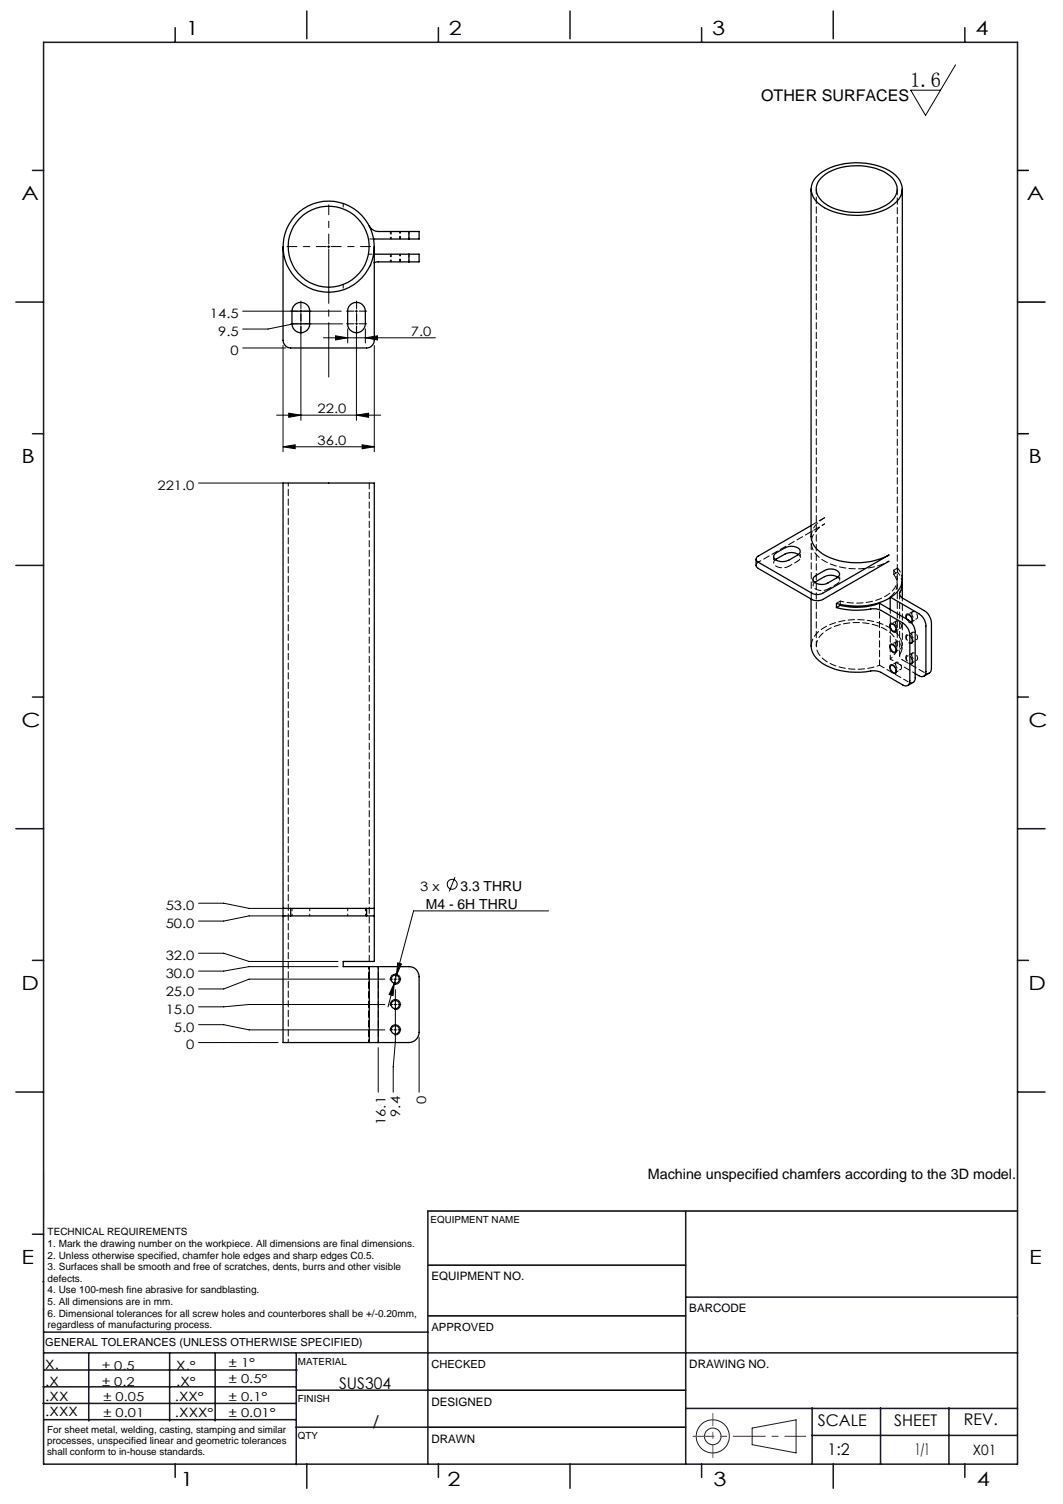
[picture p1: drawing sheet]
<svg xmlns="http://www.w3.org/2000/svg" width="210mm" height="297mm" viewBox="0 0 210 297" stroke-linecap="round" stroke-linejoin="round" font-family="sans-serif">
<g fill="none" stroke="#000" stroke-width=".2">
<path d="M188.8 12.8l-6 10-2.9-5h5.9M64.7 48.7h.5M64.9 48.5v.5M47.9 61.5h19.5M47.9 68.7h8.5M55.9 68.2v21M59.4 64.4v18.6M59.4 61.2v.5M63.9 66.7h22.1M66.3 66.3l2.4 .4-2.4 .4zM67.7 64h-9.7l-5 1h-5.1M68.7 64.9v2.8"/>
<path d="M70.2 61.5h.5M70.4 64.4v18.6M70.4 61.2v.5M72.2 66.7l2.4-.4v.8zM72.2 64.9v2.8M73.9 68.2v21M39.2 95.4h16.7M54.6 82h20.6M55.9 88.2l2.4-.4v.8zM55.9 88.2h18M57 81.6l2.4 .4-2.4 .4zM70.4 82l2.4-.4v.8z"/>
<path d="M71.5 87.8l2.4 .4-2.4 .4zM175.9 123.1a1.17 1.17 0 0 1 1.1 1.7 1.15 1.15 0 0 1-1.1-1.7zM175.9 127.2a1.13 1.13 0 0 1 1.1 1.7 1.06 1.06 0 0 1-1.3-1.3zM175.9 131.3a1.13 1.13 0 0 1 1.1 1.7 1.11 1.11 0 0 1-1.1-.5 1.11 1.11 0 0 1 0-1.2zM179 122.2l-.1-.5 .2-.4a1.12 1.12 0 0 1 1 .5 1.12 1.12 0 0 1 0 1.2M39.2 178.4h5l5 1h7.2M89.9 173.2l-1.1 2.8M108.4 179.9h-26.7l-3.8 14.3M39.2 188.2h5l5 1.7h17.6M56.4 180.9h-7.2l-5 1h-5M66.8 190.9h-17.6l-5 .9h-5M76 193.4h-26.8l-5 1.9h-5"/>
<path d="M76 198.4h-26.8l-5 .4h-5M77.1 193.6a1.01 1.01 0 0 1 .9-1.2 1.01 1.01 0 0 1 1.1 1 1.01 1.01 0 0 1-1.2 .9M77.1 198.6a1.01 1.01 0 0 1 .9-1.2 1.01 1.01 0 0 1 1.1 1 1.01 1.01 0 0 1-1.2 1M77.9 193.4h.5M77.9 198.4h.5M77.9 194.2l-.3 2.4-.7-.2zM77.9 194.2l-1.2 4.6M78.1 193.1v.5M78.1 195.4v10.3l-.4 5v5M78.6 190.1l.7 .3-1 2.2zM39.2 202.3h5l5 1.1h26.8M39.2 205.9h15.7"/>
<path d="M74.7 206.9v8.8M77.1 203.6a1 1 0 0 1 .9-1.2 1 1 0 0 1 1.1 1 1 1 0 0 1-1.2 .9M77.9 203.4h.5M82.8 204.9v10.8"/>
<circle cx="89.3" cy="174.6" r=".99"/>
</g>
<path d="M180 123a1.16 1.16 0 0 1-1-.8" fill="none" stroke="#000" stroke-width=".2" stroke-dasharray="1.3 .6" stroke-dashoffset=".7" stroke-linecap="butt"/>
<path d="M180.3 126.6l-.1 .4a1.13 1.13 0 0 1-1.1-1.6 1.09 1.09 0 0 1 1.2 1.2M180.3 130.7l-.1 .4a1.13 1.13 0 0 1-1.1-1.7 1.09 1.09 0 0 1 1.2 1.3" fill="none" stroke="#000" stroke-width=".2" stroke-dasharray="1.3 .6" stroke-linecap="butt"/>
<g fill="none" stroke="#191924" stroke-width=".2">
<path d="M8.6 231.2v9.4M148.6 282l8.7-1.6v6.5l-8.7-1.6z"/>
<circle cx="140.8" cy="283.7" r="3.3"/>
<circle cx="140.8" cy="283.7" r="1.64"/>
</g>
<g fill="none" stroke="#000" stroke-width=".2" stroke-dasharray="15.2 1.3 1.3 1.3">
<path d="M58.9 61.4h-1.5M58.9 63.9h-1.5M59.4 61.9v1.5M59.4 60.9v-1.5M59.4 63.9v.3M59.4 63.9h.3M59.4 63.9v-.2M59.4 63.9h-.2M59.4 64.4v1.5M59.4 63.4v-1.5M59.9 61.4h1.5M59.9 63.9h1.5"/>
<path d="M69.9 61.4h-1.5M69.9 63.9h-1.5M70.4 61.9v1.5M70.4 60.9v-1.5M70.4 63.9v.3M70.4 63.9h.3M70.4 63.9v-.2M70.4 63.9h-.2M70.4 64.4v1.5M70.4 63.4v-1.5M70.9 61.4h1.5M70.9 63.9h1.5"/>
<path d="M77.6 193.4h-.6M77.6 198.4h-.6M78.1 192.9v-.6M78.1 193.9v.5M78.1 197.9v-.6M78.1 198.9v.5M78.6 193.4h.6M78.6 198.4h.6M77.6 203.4h-.6M78.1 202.9v-.6M78.1 203.9v.5M78.6 203.4h.6"/>
</g>
<g fill="none" stroke="#000" stroke-width=".2" stroke-dasharray="1.3 .6" stroke-dashoffset=".8">
<path d="M77.1 50.2v1.5M77.1 45.7v1.5M77.3 50.2v1.5M77.3 45.7v1.5M78.9 51.7v-1.5M78.9 47.2v-1.5M79.1 51.7v-1.5M79.1 47.2v-1.5M80.8 45.7v1.5M80.8 50.2v1.5M157.7 109.5a.73 .73 0 0 1 .4 .7 .73 .73 0 0 1-.5 .6M165.5 114a.73 .73 0 0 1 .4 .7 .73 .73 0 0 1-.5 .6"/>
<path d="M57.7 179.4v1.5M61.2 179.4v1.5M68.7 179.4v1.5M72.2 179.4v1.5M72.8 190.9v15M73 190.9v15M74.7 205.9v-15"/>
</g>
<path d="M166 119.3v-.6M175.9 117.9a3.1 3.1 0 0 0 .7-4.5M175.9 118v-.1M176 117.9h-.1M180.1 123h-.1" fill="none" stroke="#000" stroke-width=".2" stroke-dasharray="1.3 .6"/>
<path d="M64.4 48.7h-7.7M64.9 48.2v-7.8M65.4 48.7h7.8" fill="none" stroke="#000" stroke-width=".2" stroke-dasharray="15.2 1.3 1.3 1.3" stroke-dashoffset="13.3"/>
<path d="M64.9 49.2v25.3" fill="none" stroke="#000" stroke-width=".2" stroke-dasharray="15.2 1.3 1.3 1.3" stroke-dashoffset="4.5"/>
<path d="M201 33.7h2.2M201 59.7h5.4M201 85.7h2.2M84.5 239.1h116.5M84.6 259.9h50.9M84.6 249.8h50.9M84.6 274.5h50.9M84.5 281.8h51" fill="none" stroke="#000" stroke-width=".3"/>
<path d="M136.9 283.6h22.3" fill="none" stroke="#f00" stroke-width=".2" stroke-dasharray="6.3 1.3 1.3 1.3" stroke-dashoffset="2.2"/>
<path d="M140.8 287.8v-8.7" fill="none" stroke="#f00" stroke-width=".2" stroke-dasharray="6.3 1.3 1.3 1.3" stroke-dashoffset="3.9"/>
<g fill="none" stroke="#191924" stroke-width=".3">
<path d="M8.6 8.4h192.4v280.7h-192.4zM34.6 5.5v2.9M60.6 2.2v5.5M86.6 5.5v2.9M112.6 2.2v5.5M138.6 5.5v2.9M164.6 2.2v5.5M190.6 5.5v2.9M6.4 33.7h2.2M3.1 59.7h5.5M6.4 85.7h2.2M3.1 111.7h5.5"/>
<path d="M201 111.7h5.4M6.4 137.7h2.2M201 137.7h2.2M3.1 163.7h5.5M201 163.7h5.4M6.4 189.6h2.2M201 189.6h2.2M3.1 215.6h5.5M201 215.6h5.4M84.5 239.1v50M135.5 239.1v50M6.4 243.7h2.2"/>
<path d="M8.5 253.1h.1M8.6 258.5h.1M135.5 256.1h65.5M8.5 277.1h49.9M8.5 273.9h49.9M8.6 267.2h192.4M8.6 263.1h75.9M8.8 270.5h49.9M17.5 267.2v13.4M33.5 267.2v13.4M42.5 267.2v13.4M58.5 267.2v22"/>
<path d="M58.6 274.5h26M135.5 278.1h65.5M160.4 278v11.1M174 278v11.1M187.5 278v11.1M8.8 280.3h49.7M34.6 289.1v2.6M58.5 281.8h26M60.6 289.1v4.8M86.6 289.1v2.6M112.6 289.1v4.8M138.6 289.1v2.6"/>
<path d="M160.4 283.5h40.5M164.6 289.1v4.8M190.6 289.1v2.6"/>
</g>
<path d="M201 259.9h.1" fill="none" stroke="#c0c0c0" stroke-width=".2"/>
<g fill="#000">
<path d="M55.9 88.2l2.4-.4v.8zM71.5 87.8l2.4 .4-2.4 .4z"/>
<path d="M77.9 194.2l-1 2.2 .7 .2zM78.6 190.1l-.3 2.5 1-2.2zM57 81.6l2.4 .4-2.4 .4zM70.4 82l2.4-.4v.8zM66.3 66.3l2.4 .4-2.4 .4zM72.2 66.7l2.4-.4v.8z"/>
</g>
<g fill="none" stroke="#000" stroke-width=".25">
<path d="M160.2 37.4v68.7a5.3 5.3 0 0 0 3.9 4.1 14 14 0 0 0 11.5-.6l-13.1 7.6a2.39 2.39 0 0 1-2.1 0l-10.6-6.2a.64 .64 0 0 1-.4-.6 .64 .64 0 0 1 .4-.6l10.4-6M161.3 34.9a11.4 11.4 0 0 1 8.7-2.7 10.6 10.6 0 0 1 7.4 2.9 3.5 3.5 0 0 1-.8 5.2 13.3 13.3 0 0 1-12.1 1.5 5.7 5.7 0 0 1-4.2-4 3.4 3.4 0 0 1 1-2.9zM162 35.3a10.1 10.1 0 0 1 8.1-2.6 9 9 0 0 1 6.6 3 3.1 3.1 0 0 1-1 4.4 12 12 0 0 1-12.8 .1 3.2 3.2 0 0 1-.9-4.9zM178.3 37.4v77.1a4.7 4.7 0 0 1-3.1 3.9 14.5 14.5 0 0 1-10 .8v.8M55.9 48.7v18.5a1.57 1.57 0 0 0 1.5 1.5h15a1.57 1.57 0 0 0 1.5-1.5v-18.5M73 44.6a2.13 2.13 0 0 0 1.7 1.1h6.1M73.8 47.2h7M73.9 50.2h6.9M80.8 45.7h2v1.5h-2M80.8 50.2h2v1.5h-2M80.8 51.7h-6.4l-.5 .2M80.8 45.7v1.5"/>
<path d="M80.8 50.2v1.5M58.2 60.2a1.73 1.73 0 0 1 1.9-.4 1.73 1.73 0 0 1 1.1 1.7v2.5a1.75 1.75 0 0 1-1.8 1.7 1.75 1.75 0 0 1-1.7-1.7v-2.5l.2-.9zM69.2 60.2a1.75 1.75 0 0 1 1.9-.4 1.75 1.75 0 0 1 1.1 1.7v2.5a1.75 1.75 0 0 1-1.8 1.7 1.75 1.75 0 0 1-1.7-1.7v-3zM149.4 110.4v1.4l.4 .5 10.6 6.1a2.39 2.39 0 0 0 2.1 0l13.1-7.6M153.1 109.4l.2-.2a5 5 0 0 1 3.1-1.3h.4a1.08 1.08 0 0 1 1.2 1.2l-.4 .5a5 5 0 0 1-3 1.3h-.5a1.08 1.08 0 0 1-1.2-1.3zM157.7 109.5l-1.3-.4a5 5 0 0 0-3.1 1.3l-.1 .1M160.2 118.3v9.3a4.7 4.7 0 0 0 3 3.8 14.9 14.9 0 0 0 9.3 1.1l1.3 .2 4.5 2.6a.85 .85 0 0 0 1 .1 .85 .85 0 0 0 .4-1v-8.9a2.97 2.97 0 0 0-1.4-2.5l-4.2-2.5a2.98 2.98 0 0 0-2.1-.2 15 15 0 0 1-6.8-.3M160.8 113.9l.3-.2a4.7 4.7 0 0 1 3-1.3 1.63 1.63 0 0 1 1.8 1l-.3 .5-.3 .2a4.7 4.7 0 0 1-3 1.3 1.63 1.63 0 0 1-1.7-1zM165.5 114l-1.4-.4a4.8 4.8 0 0 0-3 1.3l-.1 .1M166 119.6a13.6 13.6 0 0 0 7.7-.5l5.7 3.3a2.97 2.97 0 0 1 1.4 2.4v9.3l-.2 .5-1.2 .8M166 119.3v.3M166 119.6l-.8 .4"/>
<path d="M175.9 118v2.4M176 118l5.5 3.2a2.97 2.97 0 0 1 1.4 2.4v9a.85 .85 0 0 1-.4 .9 .85 .85 0 0 1-1-.1l-.7-.4M178.2 114.9a3.8 3.8 0 0 1-.5 2.3l.1 .5 .5 .4 4.3 2.5a3.1 3.1 0 0 1 1.4 2.4v9.3l-.2 .5-1.3 .7M178.3 115.3v2.8M175.9 131.5l.1-.1a.97 .97 0 0 1 .8 1.5 1.02 1.02 0 0 1-.9-1.4zM176 123.3a.93 .93 0 0 1 .8 1.4 .93 .93 0 0 1-.8-1.4zM176 127.3a.97 .97 0 0 1 .8 1.5 .97 .97 0 0 1-.8-1.5zM179.1 122.3a.56 .56 0 0 1 .3-.9 .9 .9 0 0 1 .6 1.5M55.9 179.4h1.5M57.4 179.4v1.5M57.4 179.4h15M72.4 179.4h1.5"/>
<path d="M72.4 179.4v1.5M55.9 180.9h1.5M57.4 180.9h15M72.4 180.9h1.5M73 190.9h-5.2v-1h6.1v-94.5h-18v110.5h17.1M73 190.9h1.7M73 190.9v15M74.7 190.9h6.1a1.99 1.99 0 0 1 2 2v11a2.05 2.05 0 0 1-2 2h-6.1M74.7 190.9v15M73 205.9h1.7"/>
<circle cx="64.9" cy="48.7" r="8"/>
<circle cx="64.9" cy="48.7" r="9"/>
<circle cx="78.1" cy="193.4" r=".82"/>
<circle cx="78.1" cy="198.4" r=".82"/>
<circle cx="78.1" cy="203.4" r=".82"/>
</g>
<g fill="none" stroke="#000" stroke-width=".2" stroke-dasharray="1.3 .6" stroke-dashoffset=".6">
<path d="M72.8 50.2h1.1M56.9 95.4v110.5M152.8 109.9v1.2M157.6 110.8l-1.8 1M158.1 110.1v-1.2M160.6 114.4v1.2M165.4 115.3l-1.8 1M165.9 114.6v-1.2M176.9 124.7l1-.7M176.9 128.7l1-.6M176.9 132.8l1-.6M177.1 122.6l-1.1 .6"/>
<path d="M177.1 126.7l-1.1 .6M177.1 130.8l-1.1 .6M178.3 127.6v-9.6M180 122.8l1.1-.6M180 126.9l1.1-.6M180 131l1.1-.6M180.3 120.8l-1.1 .6M180.3 124.9l-1.1 .6M180.3 128.9l-1.1 .7M180.8 133l-4.9-2.9"/>
</g>
<path d="M160.3 103.8l2.6-1.6M178.3 130.3l4.3 2.5M72.9 189.9v-94.5" fill="none" stroke="#000" stroke-width=".2" stroke-dasharray="1.3 .6" stroke-dashoffset=".1"/>
<g fill="none" stroke="#000" stroke-width=".2" stroke-dasharray="1.3 .6" stroke-dashoffset=".5">
<path d="M67.8 40.2v1M67.8 56.2v1M73.8 47.2h-1M176.6 112.6a3.1 3.1 0 0 1-.7 4.5 11.7 11.7 0 0 1-9.9 1.6M178.2 114.9a3.7 3.7 0 0 0-.9-1.9M175.9 130.1v-9.8M176.9 123l.2-.4a.95 .95 0 0 1 .8 1.4 .98 .98 0 0 1-1-1M176.9 127.1l.2-.4a.95 .95 0 0 1 .8 1.4 .98 .98 0 0 1-1-1M176.9 131.2l.2-.4a.95 .95 0 0 1 .8 1.4 .98 .98 0 0 1-1-1M179.2 122.2l.4 .6 .4 .1M180.1 121.2l.2-.4a.95 .95 0 0 1 .8 1.4 .98 .98 0 0 1-1-1M180.1 125.2l.2-.3a.95 .95 0 0 1 .8 1.4 .98 .98 0 0 1-1-1.1"/>
<path d="M180.1 129.3l.2-.4a.95 .95 0 0 1 .8 1.5 .98 .98 0 0 1-1-1.1M180.2 126.5v-.3a.69 .69 0 0 0-.4-.6 .69 .69 0 0 0-.7 0 1.03 1.03 0 0 0 .9 1.3l.2-.4M180.2 130.6v-.3a.69 .69 0 0 0-.4-.6 .69 .69 0 0 0-.7 0 1.03 1.03 0 0 0 .9 1.3l.2-.4M180.4 134.7l-.4 .1-.6-.2M183.6 132.9l-.5 .1-.5-.2"/>
</g>
<path d="M73 52.8l.5-.7 .4-.2M149.8 111l13.1-7.5M162.9 103.5a4 4 0 0 0-2.3 5 7.6 7.6 0 0 0 5.3 3.5 14.1 14.1 0 0 0 9.7-1.2M175.9 130.1a3.2 3.2 0 0 0-.2-5.3 12 12 0 0 0-12.7-.1 3.3 3.3 0 0 0 .1 5.8 12.4 12.4 0 0 0 10.7 .9M177.8 129.2a.86 .86 0 0 0 .5 1.1" fill="none" stroke="#000" stroke-width=".2" stroke-dasharray="1.3 .6" stroke-dashoffset=".7"/>
<path d="M162.9 102.2a4.6 4.6 0 0 0-2.6 3.7M173.8 119.1v12.3M177.3 114.5v-77.2M177.7 117.3v12.2M173.8 131.4l5.6 3.2M177.3 127.6v-12.3" fill="none" stroke="#000" stroke-width=".2" stroke-dasharray="1.3 .6" stroke-dashoffset=".2"/>
<path d="M149.4 111.6l.1-.3 .3-.3M155.8 111.8a2.36 2.36 0 0 1-2.9-.4 .71 .71 0 0 1 .3-.9M163.6 116.3a2.36 2.36 0 0 1-2.9-.4 .71 .71 0 0 1 .3-.9M166 118.7l-.8 .4M176.6 112.6v.8M176.6 113.4l.7-.4M177.3 112.2v.8M177.3 112.2l-.7 .4" fill="none" stroke="#000" stroke-width=".2" stroke-dasharray="1.3 .6" stroke-dashoffset=".4"/>
<path d="M161.3 37.3v90.3M177.3 112.2a3.5 3.5 0 0 1 1 2.3" fill="none" stroke="#000" stroke-width=".2" stroke-dasharray="1.3 .6" stroke-dashoffset=".3"/>
<path d="M177.8 129.2a3.5 3.5 0 0 0-1.2-4.6 13.5 13.5 0 0 0-14.4-.3 4.1 4.1 0 0 0-1.9 3.3" fill="none" stroke="#000" stroke-width=".2" stroke-dasharray="1.3 .6" stroke-dashoffset="-.1"/>
<path d="M160.3 107.1v11.2" fill="none" stroke="#000" stroke-width=".2" stroke-dasharray="1.3 .6" stroke-dashoffset="-.2"/>
<text font-size="4.1" x="179.8" y="17.2">1.6</text>
<g font-size="3.9">
<text x="36.7" y="6.9">1</text>
<text x="88.7" y="6.9">2</text>
<text x="140.7" y="6.9">3</text>
<text x="192.7" y="6.9">4</text>
<text x="4.2" y="39.5">A</text>
<text x="202.9" y="39.5">A</text>
<text x="4.2" y="91.5">B</text>
<text x="203.2" y="91.5">B</text>
<text x="4.2" y="143.5">C</text>
<text x="203.2" y="143.5">C</text>
<text x="4.2" y="195.5">D</text>
<text x="203.2" y="195.5">D</text>
<text x="4.2" y="249.6">E</text>
<text x="203.3" y="249.6">E</text>
<text x="35.7" y="293.4">1</text>
<text x="88.4" y="293.4">2</text>
<text x="141" y="293.4">3</text>
<text x="193" y="293.4">4</text>
</g>
<g font-size="3.2">
<text x="150.4" y="20">OTHER SURFACES</text>
<text x="67" y="274.2">SUS304</text>
<text x="73.6" y="281.8">/</text>
<text x="161.6" y="281.7">SCALE</text>
<text x="176.7" y="281.5">SHEET</text>
<text x="190.4" y="281.5">REV.</text>
<text x="163.5" y="287.4">1:2</text>
<text x="180.8" y="287.4">1/1</text>
</g>
<g font-size="2.8">
<text x="128" y="232.7">Machine unspecified chamfers according to the 3D model.</text>
<text x="192.2" y="287.3">X01</text>
</g>
<g font-size="2.7">
<text x="84.1" y="179.5">M4 - 6H THRU</text>
<text x="91" y="176">3.3 THRU</text>
</g>
<g font-size="2.6">
<text x="41.5" y="62.8">14.5</text>
<text x="43.1" y="66.4">9.5</text>
<text x="45.5" y="70.1">0</text>
<text x="81.2" y="66.3">7.0</text>
<text x="62.7" y="81.6">22.0</text>
<text x="62.7" y="87.9">36.0</text>
<text x="31.1" y="96.7">221.0</text>
<text x="32.7" y="179.7">53.0</text>
<text x="83" y="176">3 x</text>
<text x="32.7" y="183.3">50.0</text>
<text x="32.7" y="189.6">32.0</text>
<text x="32.7" y="196.7">25.0</text>
<text x="32.7" y="193.1">30.0</text>
<text x="32.7" y="200.2">15.0</text>
<text x="34.4" y="203.7">5.0</text>
<text x="36.8" y="207.2">0</text>
<text x="79.1" y="220.5" transform="rotate(-90 79.1 220.5)">9.4</text>
<text x="84.2" y="218.1" transform="rotate(-90 84.2 218.1)">0</text>
<text x="76.1" y="222.2" transform="rotate(-90 76.1 222.2)">16.1</text>
</g>
<g font-size="2.5">
<text x="8.9" y="273.6">.X</text>
<text x="8.9" y="270.4">X.</text>
<text x="34.8" y="273.7">.X°</text>
<text x="34.8" y="270.5">X.°</text>
<text x="9" y="276.7">.XX</text>
<text x="9" y="279.7">.XXX</text>
<text x="34.5" y="276.7">.XX°</text>
<text x="34.6" y="279.8">.XXX°</text>
</g>
<g font-size="2.4">
<text x="45.2" y="270">± 1°</text>
<text x="20.2" y="270.4">± 0.5</text>
<text x="20.2" y="273.7">± 0.2</text>
<text x="45.2" y="273.2">± 0.5°</text>
<text x="20.4" y="279.7">± 0.01</text>
<text x="20.4" y="276.7">± 0.05</text>
<text x="45.2" y="276.7">± 0.1°</text>
<text x="45.2" y="279.7">± 0.01°</text>
</g>
<g font-size="2.3">
<text x="85.2" y="252.9">EQUIPMENT NO.</text>
<text x="136.2" y="259.2">BARCODE</text>
<text x="136.2" y="270.2">DRAWING NO.</text>
<text x="85.2" y="277.6">DESIGNED</text>
<text x="85.2" y="284.9">DRAWN</text>
</g>
<g font-size="2.2">
<text x="85.2" y="262.8">APPROVED</text>
<text x="8.9" y="265.9">GENERAL TOLERANCES (UNLESS OTHERWISE SPECIFIED)</text>
<text x="85.2" y="270.1">CHECKED</text>
</g>
<g font-size="2">
<text x="9.4" y="243.9">TECHNICAL REQUIREMENTS</text>
<text x="9.4" y="246.2">1. Mark the drawing number on the workpiece. All dimensions are final dimensions.</text>
<text x="9.4" y="248.5">2. Unless otherwise specified, chamfer hole edges and sharp edges C0.5.</text>
<text x="9.4" y="250.8">3. Surfaces shall be smooth and free of scratches, dents, burrs and other visible</text>
<text x="9.4" y="253.1">defects.</text>
<text x="9.4" y="255.4">4. Use 100-mesh fine abrasive for sandblasting.</text>
<text x="9.4" y="257.7">5. All dimensions are in mm.</text>
<text x="9.4" y="260">6. Dimensional tolerances for all screw holes and counterbores shall be +/-0.20mm,</text>
<text x="9.4" y="262.3">regardless of manufacturing process.</text>
</g>
<g font-size="1.9">
<text x="85.1" y="241.5">EQUIPMENT NAME</text>
<text x="58.8" y="269.5">MATERIAL</text>
<text x="58.8" y="276.9">FINISH</text>
<text x="9.3" y="282.9">For sheet metal, welding, casting, stamping and similar</text>
<text x="9.3" y="285.2">processes, unspecified linear and geometric tolerances</text>
<text x="9.3" y="287.4">shall conform to in-house standards.</text>
<text x="58.8" y="284.2">QTY</text>
</g>
</svg>
